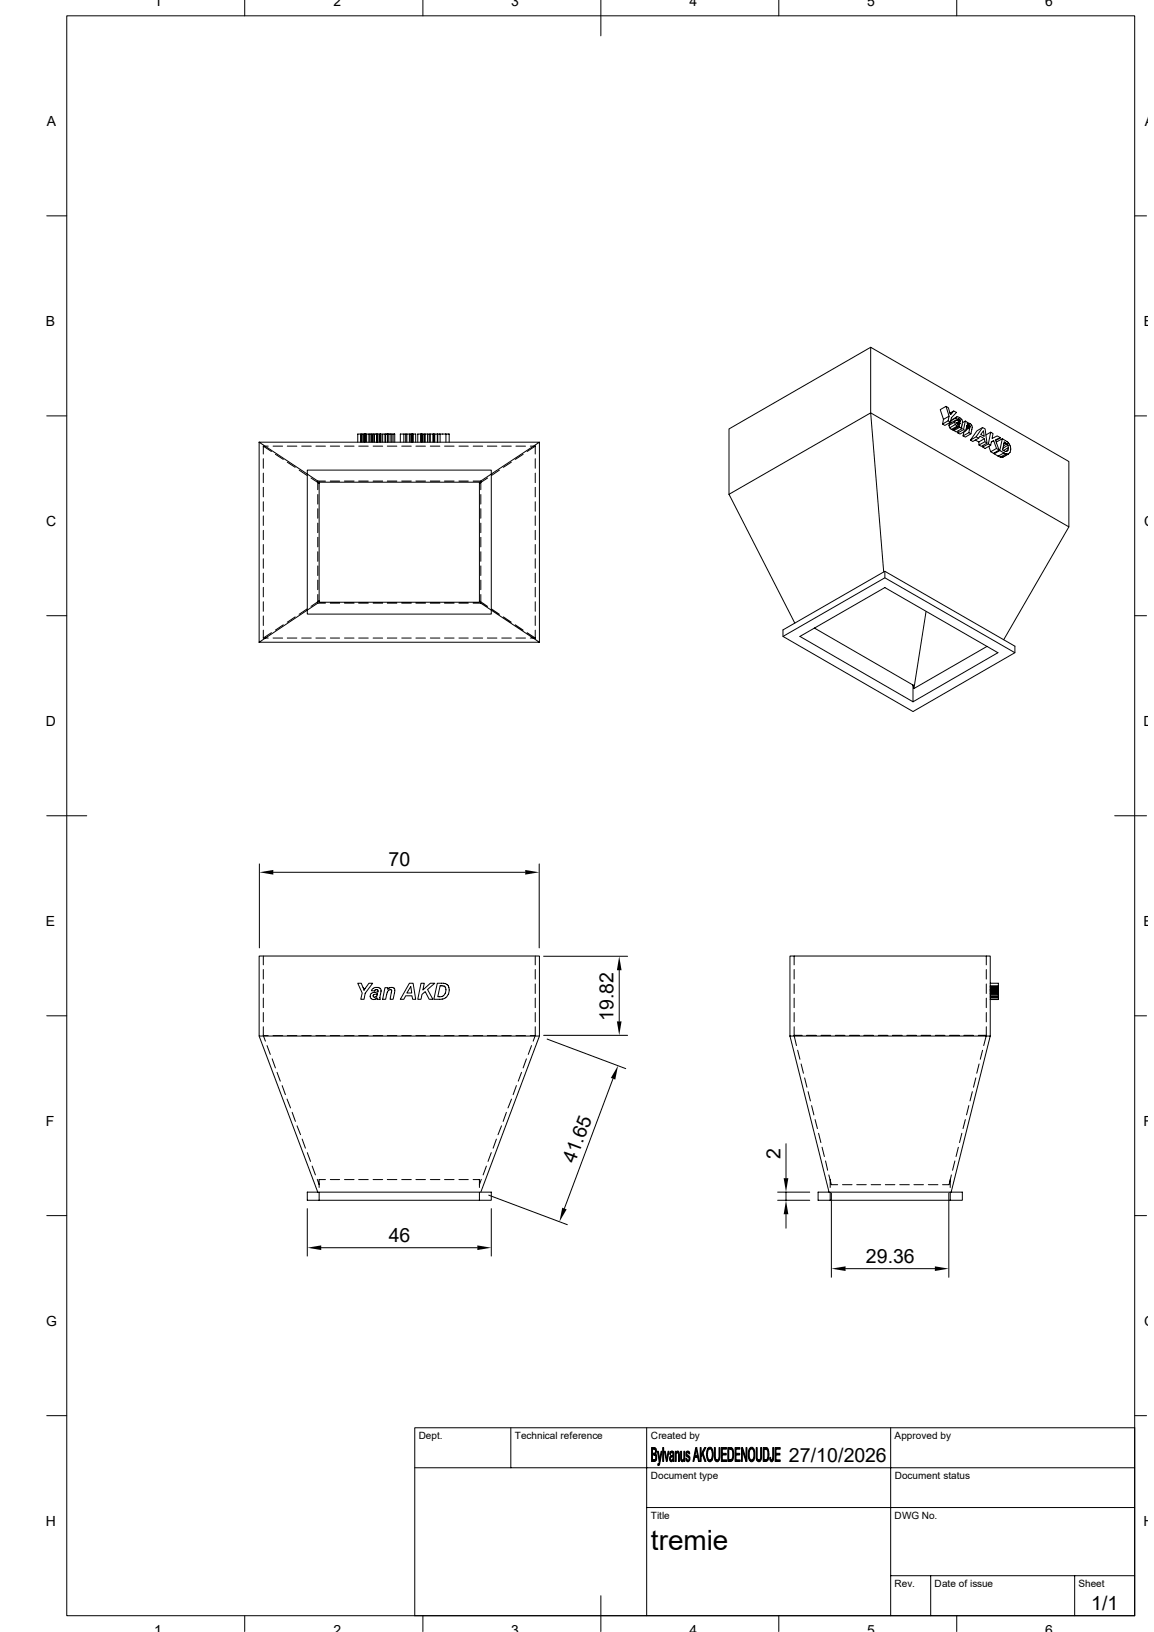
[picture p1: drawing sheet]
<svg xmlns="http://www.w3.org/2000/svg" width="210mm" height="297mm" viewBox="0 0 210 297" stroke-linecap="round" stroke-linejoin="round" font-family="sans-serif">
<g fill="none" stroke="#000" stroke-width=".18">
<path d="M12.1 2.9h194.4v291.1h-194.4zM44.5 0v2.9M77 0v2.9M109.3 0v6.5M141.7 0v2.9M174.1 0v2.9M8.5 39.3h3.6M206.5 39.3h2.2M8.5 75.7h3.6M65.7 79v1.5M65.9 79v1.5M66.3 79v1.5"/>
<path d="M66.4 79v1.5M66.5 79h-1.4v1.5M66.5 79h.9M66.5 79v1.5M66.7 79v1.5M67.1 79v1.5M67.4 79v1.5M67.4 79h1.2M67.6 79v1.5M67.8 79v1.5M67.9 79v1.5M68.2 79v1.5"/>
<path d="M68.6 79h.7M68.6 79v1.5M68.7 79v1.5M68.8 79v1.5zM69.1 79v1.5M69.2 79v1.5M69.3 79v1.5M69.3 79h.1M70.1 79v1.5M70.2 79v1.5M70.6 79v1.5M71 79h-1.4v1.5"/>
<path d="M71 79h.8v1.5M71 79v1.5M71.3 79v1.5M71.5 79v1.5M73.5 79v1.5M73.8 79v1.5M74 79v1.5M74.5 79v1.5M74.8 79v1.5M74.9 79v1.5M75 79v1.5M75.1 79h-2.2v1.5"/>
<path d="M75.1 79h.5v1.5M75.1 79v1.5M75.2 79v1.5M76.6 79h2.4M76.6 79h-.6v1.5M76.6 79v1.5M76.8 79v1.5M77 79v1.5M77.2 79v1.5M77.4 79v1.5M77.8 79v1.5M78.1 79v1.5"/>
<path d="M78.3 79v1.5M78.8 79v1.5M79 79h2.7v1.5M79 79v1.5M79.1 79v1.5M79.6 79v1.5M79.7 79v1.5M80.1 79v1.5M81.2 79v1.5M158.5 63.2l36 20.8v11.9l-36-20.8zM158.5 63.2l-25.8 14.9v11.9M171.7 76.3l-.2 .9 1.1-.6"/>
<path d="M172.2 74l.4 .2 .4 1.2 .6-.6 .5 .3-1 .9-.1 .8-.4-.2 .1-.9zM172.2 74l-1.1 .5 .6 1.8 1-.6M172.7 77.4l.1 .5M172.8 77.9l.3 .2M173 76.8l-1 .6-.5-.2M173 76.8l.2 .1M173.1 75.3l-.1 .1M173.1 78.1l.3 .1M173.3 75.1l-.4 .2M173.6 74.8l-.7 .4M173.6 78.1v.3M173.8 76.8l.1 .5"/>
<path d="M173.8 76.8l-1.1 .6M173.9 77.3l.3 .3M173.9 77.3l-1.1 .6M173.9 76.5l-1.1 .6-.1 .3M173.9 76.5l.8 .3 .1-.2M173.9 76.5l-.1 .3M173.9 76.1a.69 .69 0 0 1 1.1 .2l.2 .6M173.9 76.1l.4 .3M173.9 76.1l-.9 .5M174.1 75.9l-1 .6M174.2 76.9h.1M174.2 77.6h.2"/>
<path d="M174.2 76.9a.34 .34 0 0 0 .3 .4M174.2 76.9l.4 .1M174.2 77.6l-1.1 .5M174.3 76.4l-.2 .1M174.4 76.2l.2 .1M174.4 77.6h.2l.1 .2M174.4 76.2l-.1 .2M174.4 76.2v.1M174.4 77.6l-1 .6M174.4 78.4l-.1 .4M174.6 77.6l-1.2 .6M174.6 76.3l.1 .2"/>
<path d="M174.6 77h.1M174.6 76.3l-.4 .2M174.6 77l-.4 .2M174.6 77.3h-.1M174.7 77.8l-1.1 .6 .4 .2 1-.6M174.7 77.8l.3 .2M174.7 76.5l.1 .1M174.7 77l-.1 .3M174.7 77h.1M174.7 76.5l-.3 .1M174.7 77l-.4 .3M174.8 76.6l-.2 .1"/>
<path d="M175.2 76.9l-.2 1.1M175.3 78.2l-1 .6M175.4 78.6l-.1 .7 1-.6M175.7 76.6l-.5 .3M175.8 78.4l-1.1 .6-.4-.2M176.1 77.3l-.2 .2-.1 .9-.5-.2M176.1 77.3h.3M176.1 77.3l-.1 .1M176.4 77.3l.1 .2M176.4 77.3l-.5 .3M176.5 77.5v.1M176.5 77.9l-.2 .8 .4 .3 .2-1.5-.4-.5h-.5l.1-.1-.4-.3-.4 1.6"/>
<path d="M176.5 77.5l-.6 .3M176.5 77.9l-.7 .4M176.5 77.6v.3M176.5 77.6l-.6 .4M176.7 79l-1 .5-.4-.2M178.1 79.8l-1.1 .5-.4-.2M178.8 77.8l.5 .3 .3 2.5-.4-.2v-.6l-.8-.4-.3 .4-.5-.3zM178.8 77.8l-1 .6-1.2 1.7 1-.6M179 78.4l.1 1-.6-.3zM179.2 79.8l-1.1 .6-.6-.3M180.3 78.7l-.9 .5M182.1 79.7l-.9 .5"/>
<path d="M182.4 79.8l-1 .6v.2M206.5 75.7h2.2M47.2 80.5h51v36.4M47.2 80.5l10.6 7M47.2 80.5v36.4M47.9 81.2v1.4M47.9 83.5v1.7M47.9 86.1v1.7M47.9 88.7v1.7M47.9 91.3v1.7M47.9 93.9v1.7M47.9 96.5v1.7"/>
<path d="M47.9 99.1v1.7M47.9 81.2l1.5 1M47.9 81.2h.9M49.7 81.2h1.7M50.1 82.7l1.5 .9M52.3 84.1l1.4 .9M52.3 81.2h1.7M54.4 85.6l1.5 .9M54.9 81.2h1.7M55.9 85.6h33.5v26.2h-33.5zM56.6 87l1.5 1M57.5 81.2h1.7"/>
<path d="M57.8 87.5h1.4M57.8 87.5v1.6M57.8 90v1.7M57.8 92.6v1.7M57.8 95.2v1.7M57.8 97.8v1.7M58.1 87.8h29.1v21.8h-29.1zM60.1 81.2h1.7M60.1 87.5h1.7M62.7 81.2h1.7M62.7 87.5h1.7M65.3 81.2h1.7"/>
<path d="M65.3 87.5h1.7M67.9 81.2h1.7M67.9 87.5h1.7M70.5 81.2h1.7M70.5 87.5h1.7M73.1 81.2h1.7M73.1 87.5h1.7M75.7 81.2h1.7M75.7 87.5h1.7M78.3 81.2h1.8M78.3 87.5h1.8M80.9 81.2h1.7"/>
<path d="M80.9 87.5h1.7M83.5 81.2h1.7M83.5 87.5h1.7M86.1 81.2h1.7M86.1 87.5h1.4M87.5 87.5v1.6M87.5 90v1.7M87.5 92.6v1.7M87.5 95.2v1.7M87.5 97.8v1.7M88.7 81.2h1.7M88.7 87l-1.5 1"/>
<path d="M90.9 85.6l-1.4 .9M91.3 81.2h1.7M93 84.1l-1.4 .9M93.9 81.2h1.7M95.2 82.7l-1.4 .9M96.5 81.2h.9l-1.5 1M97.4 83.5v1.7M97.4 86.1v1.7M97.4 88.7v1.7M97.4 91.3v1.7M97.4 93.9v1.7M97.4 96.5v1.7"/>
<path d="M97.4 99.1v1.7M97.5 81.2l-.1 1.4M98.2 80.5l-10.7 7M132.7 90l25.8-14.9 2.3 29M132.7 90l12 23.4M178.1 80.4l.1 .6M179.2 80.4l-1 .6M179.6 80.6l-1 .6-.4-.2M179.9 80.8l-1 .6v-.3M180 81.2l.3 1 1.1-.6M180.3 81l.1-.6 .4-.2 .6 1.4 .4 .3-.7-1.8 1-.4-.6-.4-.9 .5 .1-.9-.4-.2-.4 2.1 .4 .2-1 .6-.4-.2M180.8 80.2l-.4 .2"/>
<path d="M181 82.4l-.1 .2M181.7 83l.4 .2M181.8 81.9l-1 .6-.5-.3M181.9 82l-1 .6 .8 .4M182.1 83.2h.4M182.5 81.9h.1M182.5 83.2h.1M182.7 82.4l.4 .2M182.7 82.4l-.8-.4 .5-2.2 1 .6 .2 .3a1.19 1.19 0 0 1-.3 1.9h-.2M182.7 82.4l-1 .6M183 80.6l.3 .2M183 80.6l-.2-.2-.3 1.5 .5 .3"/>
<path d="M183 80.6l-.3 .2M183.1 82.6l-1 .6M183.3 80.8l.1 .2M183.3 80.8l-.7 .4M183.4 81l.1 .4M183.4 81.9l-.2 .3h-.2M183.4 81l-.9 .6M183.4 81.9l-.4 .3M183.5 81.4l-.1 .5M183.5 81.4l-.9 .6M183.6 82.6l-1.1 .6M194.5 95.9l-11.8 20.5"/>
<path d="M8.5 112.1h3.6M47.9 101.7v1.7M47.9 104.3v1.7M47.9 106.9v1.7M47.9 109.5v1.8M47.9 112.1v1.7M47.9 114.7v1.4M47.9 116.1h.9M49.4 115.1l-1.5 1M49.7 116.1h1.7M51.6 113.7l-1.5 1M52.3 116.1h1.7"/>
<path d="M53.7 112.3l-1.4 .9M54.9 116.1h1.7M55.9 110.8l-1.5 1M57.5 116.1h1.7M57.8 100.4v1.8M57.8 103v1.7M57.8 105.6v1.7M57.8 108.2v1.6M57.8 109.8h1.4M57.8 109.8l-10.6 7.1M58.1 109.3l-1.5 1.1M60.1 109.8h1.7"/>
<path d="M60.1 116.1h1.7M62.7 109.8h1.7M62.7 116.1h1.7M65.3 109.8h1.7M65.3 116.1h1.7M67.9 116.1h1.7M67.9 109.8h1.7M70.5 109.8h1.7M70.5 116.1h1.7M73.1 109.8h1.7M73.1 116.1h1.7M75.7 109.8h1.7"/>
<path d="M75.7 116.1h1.7M78.3 109.8h1.8M78.3 116.1h1.8M80.9 116.1h1.7M80.9 109.8h1.7M83.5 109.8h1.7M83.5 116.1h1.7M86.1 109.8h1.4M86.1 116.1h1.7M87.2 109.3l1.5 1.1M87.5 100.4v1.8M87.5 103v1.7"/>
<path d="M87.5 105.6v1.7M87.5 108.2v1.6M87.5 109.8l10.7 7.1h-51M88.7 116.1h1.7M89.5 110.8l1.4 1M91.3 116.1h1.7M91.6 112.3l1.4 .9M93.8 113.7l1.4 1M93.9 116.1h1.7M96.5 116.1h1M97.4 114.7v1.4l-1.5-1M97.4 101.7v1.7"/>
<path d="M97.4 104.3v1.7M97.4 106.9v1.7M97.4 109.5v1.8M97.4 112.1v1.7M142.5 115.8v-1.2l18.5-10.6 23.7 13.6v1.2M142.5 115.8l18.5-10.6 23.7 13.6-18.5 10.7zM148.2 114.3l18 10.4M161 104v1.2M168.5 111.3l-2.2 14M179.6 117.6l-13.3 7.7-.1-.6M206.5 112.1h2.2M166.2 124.7v3l15.4-8.9-20.6-11.9-15.4 8.9 20.6 11.9"/>
<path d="M8.5 148.5h7.3M47.2 157.2v15.3M49.7 158.7h45.9M98.1 157.2v15.3M202.9 148.5h5.8M47.2 174h51v14.6h-51zM47.9 174v1.6M47.9 176.4v1.8M47.9 179.1v1.7M65.1 178.9h.6l.6 1.3 .8-1.3h.7l-1.3 1.9-.2 1.1h-.6l.2-1.2zM70.1 179.7h.5v.3l.5-.3a.61 .61 0 0 1 .7 .2 .61 .61 0 0 1 0 .8l-.3 1.2h-.5l.2-1.3a.33 .33 0 0 0-.1-.5 .33 .33 0 0 0-.4 .2l-.3 .3-.2 1.3h-.6zM74.5 178.9h.7l.4 3h-.5l-.1-.7h-1.2l-.3 .7h-.6z"/>
<path d="M74.8 179.5l.1 1.2h-.9zM76.6 178.9h.6l-.2 1.3 1.3-1.3h.8l-1.3 1.2 1 1.8h-.7l-.7-1.4-.6 .5-.2 .9h-.6zM79.6 178.9h.9a1.16 1.16 0 0 1 1.1 .6 1.16 1.16 0 0 1 .1 1.2 1.49 1.49 0 0 1-1.7 1.2h-1zM80.1 179.4l.5 .1a.73 .73 0 0 1 .5 1.1l-.5 .7-.9 .1zM97.4 174v1.6M97.4 176.4v1.8M97.4 179.1v1.7M98.9 174h15.3M112.7 176.6v9.3M144.5 174v1.6M144.5 176.4v1.8M144.5 179.1v1.7"/>
<path d="M179.5 174v1.6M179.5 176.4v1.8M179.5 179.1v1.7M180.2 179.7h1.5M180.2 178.9h1.5v3M180.2 179.4h1.5M180.2 179.5h1.5M180.2 179.9h1.5M8.5 184.9h3.6M47.2 188.6l10.6 28.4M47.9 188.5l.4 1M47.9 188.5h.9"/>
<path d="M47.9 181.7v1.7M47.9 184.3v1.7M47.9 186.9v1.6M48.6 190.3l.6 1.6M49.5 192.7l.6 1.7M49.7 188.5h1.7M50.4 195.2l.6 1.6M51.4 197.6l.5 1.6M52.3 188.5h1.7M54.9 188.5h1.7M57.5 188.5h1.7M60.1 188.5h1.7"/>
<path d="M62.7 188.5h1.7M65.3 188.5h1.7M67.7 180h.1a.88 .88 0 0 1 .9-.3 .88 .88 0 0 1 .6 .6l-.1 1.6h-.6v-.3l-.4 .3a.67 .67 0 0 1-.8-.7 .67 .67 0 0 1 .9-.6 .29 .29 0 0 0 .4-.1 .29 .29 0 0 0 0-.3l-.2-.1-.3 .2h-.6zM67.9 188.5h1.7M67.9 181.1l.7-.2a.39 .39 0 0 1-.2 .5 .39 .39 0 0 1-.5-.2zM70.5 188.5h1.7M73.1 188.5h1.7M75.7 188.5h1.7M78.3 188.5h1.8M80.9 188.5h1.7M83.5 188.5h1.7M86.1 188.5h1.7"/>
<path d="M88.7 188.5h1.7M91.3 188.5h1.7M93.9 188.5h1.7M94 197.6l-.6 1.6M94.9 195.2l-.6 1.6M95.8 192.7l-.6 1.7M96.5 188.5h.9l-.4 1M96.7 190.3l-.6 1.6M97.4 181.7v1.7M97.4 184.3v1.7M97.4 186.9v1.6M98.2 188.6l-10.7 28.4"/>
<path d="M98.9 188.4h15.3M99.6 189.1l14.3 5.4M111.5 196.3l-8.8 23.7M143.8 188.6h36.4l-7.1 28.4M143.8 188.6v-14.6h36.4v14.6M143.8 188.6l7.1 28.4M144.5 181.7v1.7M144.5 184.3v1.7M144.5 186.9v1.5M145.2 191.1l.4 1.7M145.8 193.6l.4 1.7M146 188.4h-1.5l.4 1.9"/>
<path d="M146.4 196.2l.5 1.7M146.8 188.4h1.7M147.1 198.7l.4 1.7M149.4 188.4h1.8M152 188.4h1.8M154.6 188.4h1.8M157.2 188.4h1.8M159.9 188.4h1.7M162.4 188.4h1.8M165.1 188.4h1.7M167.6 188.4h1.8M170.2 188.4h1.8"/>
<path d="M172.8 188.4h1.8M175.4 188.4h1.8M177 198.7l-.5 1.7M177.6 196.2l-.4 1.7M178.1 188.4h1.4l-.5 1.9M178.2 193.6l-.4 1.7M178.8 191.1l-.4 1.7M179.5 181.7v1.7M179.5 184.3v1.7M179.5 186.9v1.5M180.2 181.6h1.5M180.2 180.3h1.5"/>
<path d="M180.2 181.5h1.5M180.2 180.9h1.5zM180.2 181.9h1.5M180.2 181.4h1.5M180.2 181h1.5M180.2 180.2h1.5M180.2 180.8h1.5M180.2 180.7h1.5M180.2 181.2h1.5M180.2 180h1.5M181.7 181.9h-1.5M181.7 180.1h-1.5"/>
<path d="M181.7 180.5h-1.5M206.5 184.9h2.2M52.2 200l.7 1.6M53.2 202.4l.6 1.7M54.1 204.9l.6 1.6M55 207.3l.6 1.7M55.9 217h33.5v1.4h-33.5zM55.9 209.8l.6 1.6M55.9 220v8.6M56.8 212.2l.6 1.6M57.7 214.6l.4 1M58.1 217v1.4"/>
<path d="M59.2 214.7h-1.1v1.4M60.1 214.7h1.7M62.7 214.7h1.7M65.3 214.7h1.7M67.9 214.7h1.7M70.5 214.7h1.7M73.1 214.7h1.7M75.7 214.7h1.7M78.3 214.7h1.8M80.9 214.7h1.7M83.5 214.7h1.7M86.1 214.7h1.1v1.4"/>
<path d="M87.2 217v1.4M87.6 214.6l-.4 1M88.5 212.2l-.6 1.6M88.9 217.5l14.4 5.4M89.4 209.8l-.6 1.6M89.4 220v8.6M90.3 207.3l-.6 1.7M91.3 204.9l-.7 1.6M92.2 202.4l-.6 1.7M93.1 200l-.6 1.6M141.5 217h5.9M141.5 218.4h5.9"/>
<path d="M143 208.2v6.2M143 217v1.4M147.7 201.2l.4 1.7M148.3 203.8l.5 1.6M148.9 217h26.2v1.4h-26.2zM149 206.2l.4 1.7M149.6 208.8l.4 1.7M150.2 211.3l.4 1.7M150.8 213.8l.5 1.8h1.1M151.1 214.7v1.4M151.1 217v1.4M151.3 217.1v15.4"/>
<path d="M153.3 215.6h1.8M155.9 215.6h1.7M158.5 215.6h1.8M161.1 215.6h1.8M163.7 215.6h1.8M166.3 215.6h1.8M169 215.6h1.7M172.7 217.1v15.4M172.9 214.7v1.4M172.9 217v1.4M173.1 213.8l-.4 1.8h-1.2M173.8 211.3l-.4 1.7"/>
<path d="M174.4 208.8l-.4 1.7M175 206.2l-.4 1.7M175.7 203.8l-.4 1.6M176.3 201.2l-.4 1.7M8.5 221.2h3.6M58.5 227.1h28.4M143 221v2.5M153.9 230.9h16.2M206.5 221.2h2.2M8.5 257.6h3.6M75.5 259.8h131v34.2h-131zM93 259.8v7.3"/>
<path d="M117.7 259.8v34.2M162.1 259.8v34.2M206.5 257.6h2.2M75.5 267.1h131M117.7 274.4h88.8M44.5 294v2.9M77 294v2.9M109.3 290.4v6.5M141.7 294v2.9M162.1 286.8h44.4M169.4 286.8v7.2M174.1 294v2.9"/>
<path d="M195.6 286.8v7.2"/>
</g>
<g fill="#000" stroke="#000" stroke-width=".18">
<path d="M118.6 263.4h.6l.2 .3h-.7v.8h.6l.1 .3h-.7v.9h.8l-.3 .3h-.6z" fill-rule="evenodd"/>
<path d="M119 264.8h.4l.1 .2v.7h-.8h.3a.48 .48 0 0 0 .3-.5 .48 .48 0 0 0-.3-.4z" fill-rule="evenodd"/>
<path d="M119 263.7h.4l.1 .2-.1 .6h-.7h.3a.39 .39 0 0 0 .3-.4 .39 .39 0 0 0-.3-.4z" fill-rule="evenodd"/>
<path d="M119.7 266.4h.4l-.2 .3h-.2z" fill-rule="evenodd"/>
<path d="M119.6 264.1h.2l.3 1.3-.1 .6z" fill-rule="evenodd"/>
<path d="M120.3 264.1h.2l-.4 2.1v.2h-.3l.2-.2z" fill-rule="evenodd"/>
<path d="M120.6 263.4h.2v2.6h-.2z" fill-rule="evenodd"/>
<path d="M120.9 264.1h.2l.2 1.3v.6z" fill-rule="evenodd"/>
<path d="M121.6 264.1h.2l-.4 1.9h-.1z" fill-rule="evenodd"/>
<path d="M121.9 264.4l.4-.1-.2 .1-.1 .3h-.1z" fill-rule="evenodd"/>
<path d="M122 265h.5l-.1 .1a.41 .41 0 0 0-.4 .5l.5 .2a.36 .36 0 0 1-.5 .2 .36 .36 0 0 1-.2-.5z" fill-rule="evenodd"/>
<path d="M122.2 265.8l.3-.1z" fill-rule="evenodd"/>
<path d="M122 264.2a.44 .44 0 0 1 .6 0 .44 .44 0 0 1 0 .6l.1 1.2h-.2v-.3h-.2l.2-.2v-.5h-.5l.1-.1a.31 .31 0 0 0 .4-.2 .31 .31 0 0 0-.2-.4h-.3z" fill-rule="evenodd"/>
<path d="M122.9 264.1l.3 .3-.1 .2v1.4h-.2z" fill-rule="evenodd"/>
<path d="M123.1 264.3l.2 .1z" fill-rule="evenodd"/>
<path d="M123.1 264.2a.33 .33 0 0 1 .4 0 .33 .33 0 0 1 .1 .4l.1 1.4h-.2v-1.4l-.1-.2-.3-.1z" fill-rule="evenodd"/>
<path d="M123.9 264.1h.1l.1 1.6 .4 .1a.32 .32 0 0 1-.5 .2 .32 .32 0 0 1-.1-.5z" fill-rule="evenodd"/>
<path d="M124.2 265.7h.3z" fill-rule="evenodd"/>
<path d="M124.5 264.1h.1v1.9h-.1v-.3h-.2l.2-.3z" fill-rule="evenodd"/>
<path d="M124.8 264.4l.4-.1a.34 .34 0 0 0-.2 .4 .34 .34 0 0 0 .4 .3l.1 .1a.53 .53 0 0 1 .1 .6 .53 .53 0 0 1-.5 .3l-.2-.2h.3a.39 .39 0 0 0 .2-.5 .39 .39 0 0 0-.4-.3l-.2-.1z" fill-rule="evenodd"/>
<path d="M124.8 265.4h.2l.2 .4h-.3z" fill-rule="evenodd"/>
<path d="M125 264.2a.32 .32 0 0 1 .4 0 .32 .32 0 0 1 0 .4l-.1-.2-.4-.1z" fill-rule="evenodd"/>
<path d="M126.6 263.4h.2l-.3 1.5 .5 .3h-.6l-.1 .8h-.2z" fill-rule="evenodd"/>
<path d="M126.8 263.4l.5 2.6h-.2l-.1-.8-.5-.3h.4l-.2-1z" fill-rule="evenodd"/>
<path d="M127.4 263.4h.2v2.6h-.2z" fill-rule="evenodd"/>
<path d="M127.9 264.5l.6 1.5h-.2l-.5-1.3z" fill-rule="evenodd"/>
<path d="M128.2 263.4h.3l-.9 1.7v-.4z" fill-rule="evenodd"/>
<path d="M128.8 263.7h.4h-.1a1.53 1.53 0 0 0-.2 1.7l.2 .3h.5a.51 .51 0 0 1-.7 .3 .51 .51 0 0 1-.2-.7l-.1-.8z" fill-rule="evenodd"/>
<path d="M128.9 263.5l.2-.1a.69 .69 0 0 1 .7 .9l-.1 1.2-.1 .2h-.4l.4-.4v-.9l-.1-.6-.3-.1h-.4z" fill-rule="evenodd"/>
<path d="M130 263.4h.2v1.5a.7 .7 0 0 0 .3 .8h-.4l-.1-.1z" fill-rule="evenodd"/>
<path d="M130.9 263.4h.1l-.1 2.2a.41 .41 0 0 1-.3 .4 .41 .41 0 0 1-.5-.3h.4a.67 .67 0 0 0 .4-.8z" fill-rule="evenodd"/>
<path d="M131.3 263.4h.9v.3h-.8v.8h.8v.3h-.8v.9h.8v.3h-.9z" fill-rule="evenodd"/>
<path d="M132.5 263.4h.6l.2 .3h-.7v2h.7l-.2 .3h-.6z" fill-rule="evenodd"/>
<path d="M132.9 263.7h.4l.2 .6-.1 1.3-.8 .1h.3a1.15 1.15 0 0 0 .4-1.4l-.1-.5z" fill-rule="evenodd"/>
<path d="M133.8 263.4h.9v.3h-.8v.8h.7v.3h-.7v.9h.8v.3h-.9z" fill-rule="evenodd"/>
<path d="M135 263.4h.1v2.6h-.1z" fill-rule="evenodd"/>
<path d="M135.1 263.4l.7 2v.6l-.7-2.1z" fill-rule="evenodd"/>
<path d="M135.8 263.4h.1v2.6h-.1z" fill-rule="evenodd"/>
<path d="M136.4 263.7h.4l-.3 .2-.1 .4v1l.2 .3 .6 .1-.1 .1a.53 .53 0 0 1-.6 .1 .53 .53 0 0 1-.3-.6v-1.1z" fill-rule="evenodd"/>
<path d="M136.4 263.6a.54 .54 0 0 1 .6-.1 .54 .54 0 0 1 .3 .6v1.4l-.1 .2h-.4a1.25 1.25 0 0 0 .4-1.4l-.3-.6z" fill-rule="evenodd"/>
<path d="M137.6 263.4h.2v1.5a.76 .76 0 0 0 .3 .8h-.4l-.1-.2z" fill-rule="evenodd"/>
<path d="M138.4 263.4h.2v2.2a.44 .44 0 0 1-.4 .4 .44 .44 0 0 1-.5-.3h.4a.59 .59 0 0 0 .3-.8z" fill-rule="evenodd"/>
<path d="M138.9 263.4h.6l.2 .3h-.6v2h.7l-.4 .3h-.5z" fill-rule="evenodd"/>
<path d="M139.3 263.7l.5 .1 .2 .7-.2 1.2h-.7h.2a.92 .92 0 0 0 .4-1.2v-.1a.54 .54 0 0 0-.4-.7z" fill-rule="evenodd"/>
<path d="M140.1 265.3l.2-.1v.5h.4a.31 .31 0 0 1-.4 .3 .31 .31 0 0 1-.2-.4z" fill-rule="evenodd"/>
<path d="M140.6 263.4h.2v1.9l-.1 .4h-.3l.2-.4z" fill-rule="evenodd"/>
<path d="M141.1 263.4h.9v.3h-.8v.8h.7v.3h-.7v.9h.8v.3h-.9z" fill-rule="evenodd"/>
</g>
<path d="M47.2 158.7l2.5-.4v.9zM95.6 158.3l2.5 .4-2.5 .5zM112.7 174l.4 2.6h-.8zM112.5 193.9l-.5 2.6-.8-.3zM112.3 185.9h.8l-.4 2.5zM102.3 219.8l.8 .3-1.3 2.2zM142.6 214.4h.9l-.5 2.6zM55.9 227.1l2.6-.4v.8zM86.9 226.7l2.5 .4-2.5 .4zM143 218.4l.5 2.6h-.9zM151.3 230.9l2.6-.4v.8zM170.1 230.5l2.6 .4-2.6 .4z" fill="#000"/>
<text font-size="5.1" x="118.5" y="282">tremie</text>
<g font-size="3.6">
<text x="70.7" y="157.7">70</text>
<text x="111.6" y="185.8" transform="rotate(-90 111.6 185.8)">19.82</text>
<text x="104.6" y="211.9" transform="rotate(-69 104.6 211.9)">41.65</text>
<text x="142" y="210.9" transform="rotate(-90 142 210.9)">2</text>
<text x="70.7" y="226">46</text>
<text x="157.6" y="229.8">29.36</text>
<text x="143.6" y="266">27/10/2026</text>
<text x="198.6" y="293.1">1/1</text>
</g>
<g font-size="2.5">
<text x="28.1" y="1.1">1</text>
<text x="60.7" y="1.1">2</text>
<text x="93" y="1.1">3</text>
<text x="125.5" y="1.1">4</text>
<text x="157.8" y="1.1">5</text>
<text x="190.2" y="1.1">6</text>
<text x="8.5" y="22.9">A</text>
<text x="208.3" y="22.9">A</text>
<text x="8.3" y="59.3">B</text>
<text x="208.2" y="59.3">B</text>
<text x="8.4" y="95.7">C</text>
<text x="208.2" y="95.7">C</text>
<text x="8.3" y="132.1">D</text>
<text x="208.1" y="132.1">D</text>
<text x="8.3" y="168.5">E</text>
<text x="208.1" y="168.5">E</text>
<text x="8.3" y="204.9">F</text>
<text x="208.1" y="204.9">F</text>
<text x="8.4" y="241.3">G</text>
<text x="208.2" y="241.3">G</text>
<text x="8.3" y="277.7">H</text>
<text x="208.1" y="277.7">H</text>
<text x="28.1" y="297.6">1</text>
<text x="60.7" y="297.6">2</text>
<text x="93" y="297.6">3</text>
<text x="125.5" y="297.6">4</text>
<text x="157.8" y="297.6">5</text>
<text x="190.2" y="297.6">6</text>
</g>
<g font-size="1.8">
<text x="76.2" y="261.9">Dept.</text>
<text x="93.7" y="261.9">Technical reference</text>
<text x="118.4" y="261.9">Created by</text>
<text x="162.8" y="261.9">Approved by</text>
<text x="118.4" y="269.2">Document type</text>
<text x="162.8" y="269.2">Document status</text>
<text x="118.4" y="276.4">Title</text>
<text x="162.8" y="276.4">DWG No.</text>
<text x="162.8" y="288.8">Rev.</text>
<text x="170.1" y="288.8">Date of issue</text>
<text x="196.3" y="288.8">Sheet</text>
</g>
</svg>
